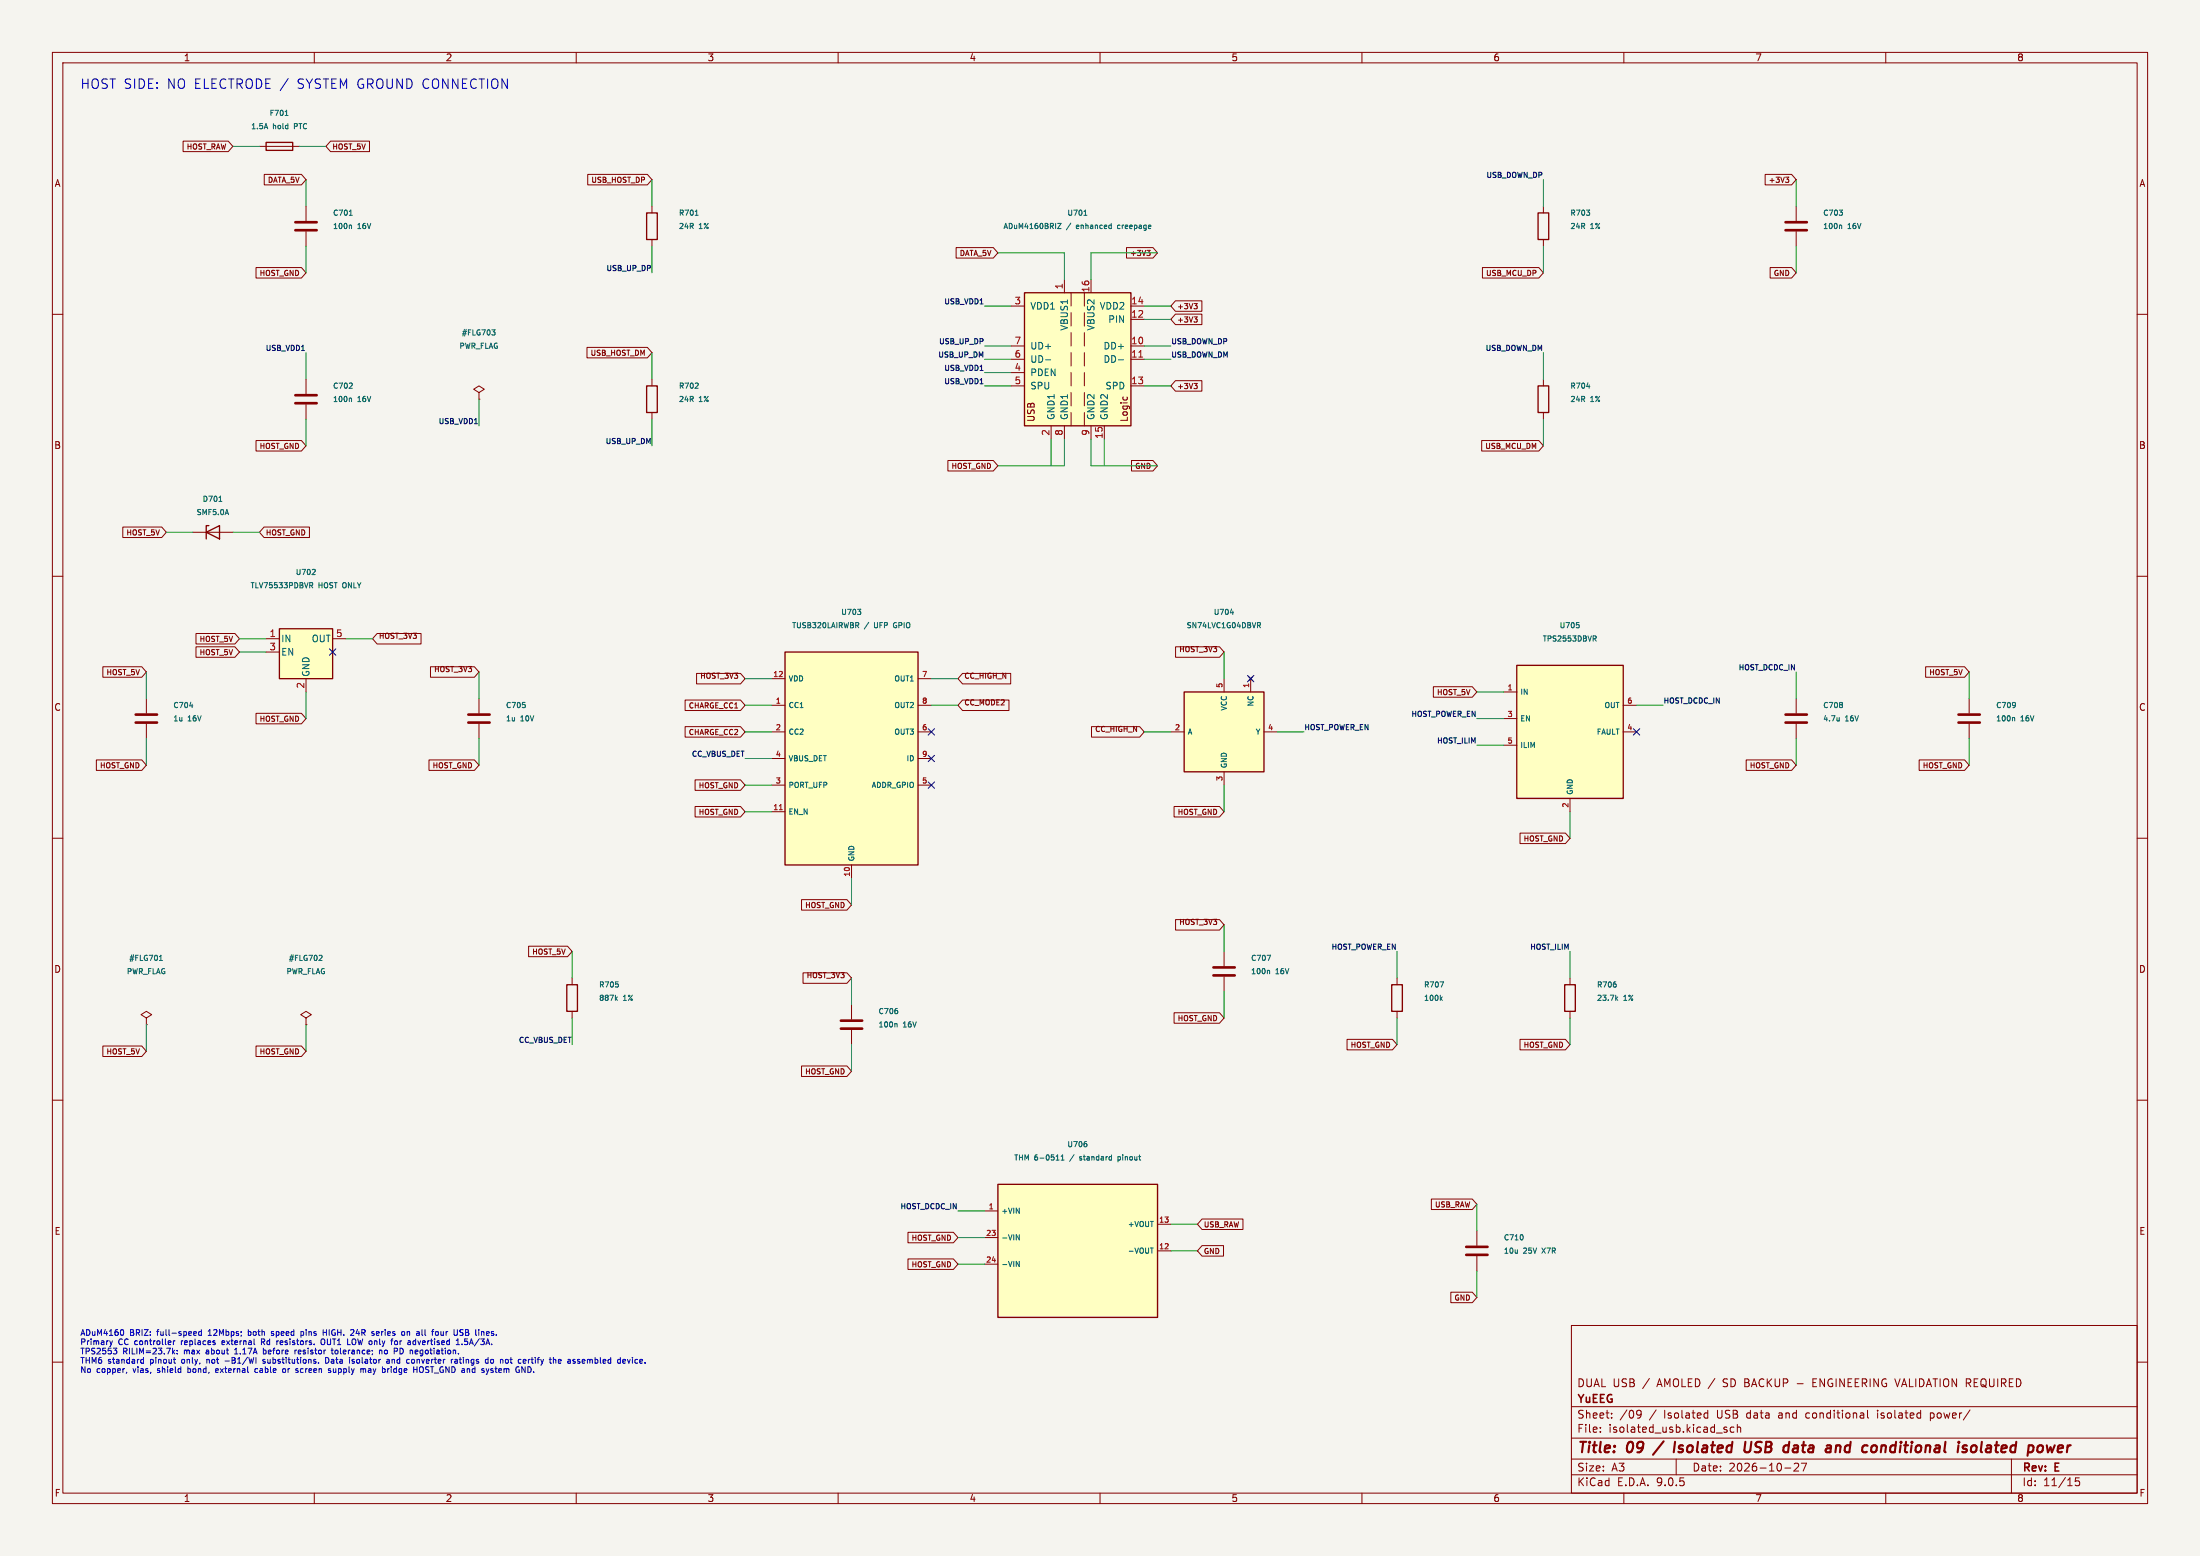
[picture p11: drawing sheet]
<svg xmlns="http://www.w3.org/2000/svg" width="420mm" height="297mm" viewBox="0 0 420 297" stroke-linecap="round" stroke-linejoin="round" font-family="sans-serif">
<path d="M0 0h420v297h-420z" fill="#f5f4ef" stroke="#f5f4ef" stroke-width=".19"/>
<g fill="none" stroke="#840000" stroke-width=".19">
<path d="M10 10h400v277h-400zM12 12h396v273h-396zM60 10v2M110 10v2M160 10v2M210 10v2M260 10v2M310 10v2M360 10v2M49.5 27.9h7.6M10 60h2M58.4 72.4v2.8"/>
<path d="M58.4 77.2v2.8M408 60h2M10 110h2M408 110h2M10 160h2M408 160h2M10 210h2M408 210h2M300 253h108v32h-108zM10 260h2M300 278.5h108M300 274.5h108"/>
<path d="M300 268.5h108M305.5 273.2v.2M305.5 272.5v.1M307.7 270.5v.2M307.7 269.8v.1M312.7 269.2l.5 .1a.99 .99 0 0 1-.3 1.4h-.3M313.3 269.8l-.3 .3h-.3M320 278.5v3M325.6 269.7l.4 .1M326 270.6l-.4 .1M326 269.2v1.5M329.2 272.8l.5 .2v.1v.2l-.5 .1"/>
<path d="M329.2 272.5h.5M331 272.5l-.4-.1-.3 .3 .1 .6h.6M331.7 272.5l.2-.1 .3 .1 .1 .9M331.7 271.9v1.5M342.5 279.4l.6-.1 .2 .1 .1 .3-1 1.1h1M343.1 264.1h1.1M343.9 279.3h1l-.7 1.5M344.8 269.8v.7M346.1 263.9h.5M346.8 263.2h-.7v1.5h.7M356.5 269.2v1.3l.2 .2M358.4 269.2v.1"/>
<path d="M358.4 269.7v1M368.5 270.6l.4 .1M368.5 269.7v1.5M368.9 269.7l-.4 .1M384 278.5v6.5M408 260h2M60 285v2M110 285v2M160 285v2M210 285v2M260 285v2M300 281.5h108"/>
<path d="M310 285v2M340.7 280.2h1.2M360 285v2M396.9 282.1h-.7v.7l.2-.1h.5l.1 .2-.1 .5-.2 .2-.5-.2"/>
</g>
<g fill="none" stroke="#840000" stroke-width=".4">
<path d="M317.6 275.1l-2 2.6M319.8 275.2l-.3 2M320.4 277.1l.2 .1M333.2 275.2l-.2 1.6 .2 .3a.66 .66 0 0 0 .9-.3l.2-1.6M342.3 277.1h.9M343 275.9l-.6 .1M343 276.4l-.6 .1M350.5 276.1a.49 .49 0 0 1 .9 .1l-.2 1M350.5 275.9l-.1 1.3M359.2 275.9l-.2 1.3M359.8 275.9l-.6 .2M376.4 276.1a.52 .52 0 0 1 .6-.2 .52 .52 0 0 1 .4 .4l-.1 .5a.6 .6 0 0 1-.9 .3"/>
<path d="M378.3 275.2l-.2 1.7 .3 .3M392.3 275.9l-.6 1.3-.2-.9-.5 .9"/>
</g>
<path d="M56.4 75.4h4.1M56.4 77h4.1" fill="none" stroke="#840000" stroke-width=".51"/>
<path d="M54.4 22h.6M66.6 74.1h.7M66.8 76l.3 .1v.6M67.2 73.2v.3" fill="none" stroke="#006464" stroke-width=".19"/>
<path d="M50.8 27.2h5.1v1.5h-5.1z" fill="none" stroke="#840000" stroke-width=".25"/>
<path d="M226.1 132.1h15.2v15.2h-15.2z" fill="#ffffc2"/>
<path d="M226.1 132.1h15.2v15.2h-15.2zM265.7 188h2v5h-2zM298.7 188h2v5h-2z" fill="none" stroke="#840000" stroke-width=".25"/>
<g fill="none" stroke="#840000" stroke-width=".19">
<path d="M223.5 139.7h2.6M233.7 129.5v2.6M238.4 129.2l.7 .7M238.8 129.5v2.6M239.1 129.2l-.7 .7M241.3 139.7h2.5M375.9 133.4v2.7M375.9 138.2v2.8M233.7 147.3v2.6M58.4 194.3l1-.6-1-.7-1 .7 1 .6v1.3M58.4 195.6h.1M266.7 186.7v1.3"/>
<path d="M266.7 193v1.3M299.7 186.7v1.3M299.7 193v1.3"/>
</g>
<g fill="none" stroke="#006464" stroke-width=".19">
<path d="M234.9 117h.6M240.1 118.8h.3l.2 .2-.1 .3-.4 .1M240.3 119.4l.3 .4M384.3 136.9l.3 .2v.5M384.7 134.2v.6M384.8 134.5l-.1 .1M61.1 182.3l.3 .1 .1 .2-.6 .7h.6M274.9 187.4h.7l-.4 1M275.1 190.6l.2 .4M275.3 190.3l-.3 .4M308.5 187.9v.4M308.6 190.6l.2 .4"/>
<path d="M308.8 190.3l-.3 .4"/>
</g>
<path d="M373.9 136.4h4.1M373.9 137.9h4.1" fill="none" stroke="#840000" stroke-width=".51"/>
<path d="M149.9 124.5h25.4v40.6h-25.4z" fill="#ffffc2"/>
<path d="M149.9 124.5h25.4v40.6h-25.4z" fill="none" stroke="#840000" stroke-width=".25"/>
<path d="M147.3 129.5h2.6M147.3 134.6h2.6M147.3 139.7h2.6M175.3 129.5h2.5M175.3 134.6h2.5M175.3 139.7h2.5M147.3 144.8h2.6M147.3 149.9h2.6M147.3 154.9h2.6M175.3 144.8h2.5M175.3 149.9h2.5M162.6 165.1v2.5" fill="none" stroke="#840000" stroke-width=".19"/>
<path d="M148.8 154.6h.6" fill="none" stroke="#a90000" stroke-width=".19"/>
<path d="M163.6 119.4l.3 .4M163.7 116.3h.6l-.3 .4M163.9 118.9v.4M164.2 116.7v.5M170.6 119.1v.5" fill="none" stroke="#006464" stroke-width=".19"/>
<path d="M289.6 127h20.3v25.4h-20.3z" fill="#ffffc2"/>
<path d="M123.4 40.6h2.1v5.1h-2.1zM289.6 127h20.3v25.4h-20.3z" fill="none" stroke="#840000" stroke-width=".25"/>
<path d="M124.5 39.4v1.2M124.5 45.7v1.3M287 132.1h2.6M287 137.2h2.6M309.9 134.6h2.5M309.9 139.7h2.5M287 142.2h2.6M299.7 152.4v2.5M281.9 234.9v2.8M281.9 239.8v2.8" fill="none" stroke="#840000" stroke-width=".19"/>
<path d="M132.7 41.1h.6M301 118.8h.4M301.4 119.3v.5M304.1 121.4h.4l.2 .2-.1 .3h-.5M304.4 121.9l.3 .5M290.7 235.9v.6" fill="none" stroke="#006464" stroke-width=".19"/>
<path d="M279.9 238h4.1M279.9 239.5h4.1" fill="none" stroke="#840000" stroke-width=".51"/>
<path d="M53.3 120h10.2v9.5h-10.2z" fill="#ffffc2"/>
<path d="M123.4 73.7h2.1v5h-2.1zM39.4 101.6l2.5-1.3v2.6zM39.9 100.3h-.5v2.6M53.3 120h10.2v9.5h-10.2z" fill="none" stroke="#840000" stroke-width=".25"/>
<g fill="none" stroke="#840000" stroke-width=".19">
<path d="M58.4 39.4v2.8M342.9 39.4v2.8M58.4 44.2v2.8M342.9 44.2v2.8M124.5 72.4v1.3M124.5 78.7v1.3M36.8 101.6h7.6M27.9 133.4v2.7M27.9 138.2v2.8M50.8 121.9h2.5M50.8 124.5h2.5M58.4 129.5v2.6"/>
<path d="M63.5 121.9h2.5M27.9 194.3l1.1-.6-1.1-.7-1 .7 1 .6v1.3M27.9 195.6h.1M162.6 191.8v2.8M162.6 196.6v2.8"/>
</g>
<g fill="none" stroke="#006464" stroke-width=".19">
<path d="M66.7 41.1h.6M66.8 43l.3 .1v.5M351.1 40.1h.6l-.3 .4M351.3 43l.3 .1v.5M351.7 40.6v.4M132.7 74.1h.6M133.2 73.2v.3M41.8 95.7h.6M59.1 111.2h.4l.2 .2-.1 .3h-.5M59.4 111.7l.3 .5M60.1 108.7v.4l-.5 .6h.6M36.2 134.7h.6"/>
<path d="M30.4 183.3h.6M30.5 182.6l.2-.3v1M171 195.4l.3 .1v.5M171.3 193v.4"/>
</g>
<path d="M56.4 42.4h4.1M56.4 43.9h4.1M340.9 42.4h4M340.9 43.9h4M25.9 136.4h4.1M25.9 137.9h4.1M160.5 194.8h4.1M160.5 196.3h4.1" fill="none" stroke="#840000" stroke-width=".51"/>
<path d="M190.5 226.1h30.5v25.4h-30.5z" fill="#ffffc2"/>
<path d="M190.5 226.1h30.5v25.4h-30.5z" fill="none" stroke="#840000" stroke-width=".25"/>
<path d="M188 231.1h2.5M188 236.2h2.5M221 233.7h2.5M221 238.8h2.5M188 241.3h2.5" fill="none" stroke="#840000" stroke-width=".19"/>
<path d="M207.4 218.3v.5M194 235.7l.6 1v-1M201.6 221.4h.6M202.6 221.4h.5M202.6 220.7l.3-.3v1M206.1 221.4h.1M206.1 220.8v.3M213.4 221.4h.3M213.4 220.8v1M213.7 220.8h-.3M219.6 238.2h.6M194 240.8l.6 1v-1" fill="none" stroke="#006464" stroke-width=".19"/>
<path d="M195.6 55.9h20.3v25.4h-20.3z" fill="#ffffc2"/>
<path d="M195.6 55.9h20.3v25.4h-20.3zM293.6 40.6h2.1v5.1h-2.1zM293.6 73.7h2.1v5h-2.1zM108.2 188h2v5h-2z" fill="none" stroke="#840000" stroke-width=".25"/>
<g fill="none" stroke="#840000" stroke-width=".19">
<path d="M35 26.9h8.6l.8 1-.8 1h-8.6zM50.4 33.3h7.1l.9 1-.9 1h-7.1zM63.1 26.9h7.4v2h-7.4l-.9-1zM112.2 33.3h11.4l.9 1-.9 1h-11.4zM294.6 39.4v1.2M337 33.3h5l.9 1-.9 1h-5zM340.9 33.8h.6l-.3 .4 .2 .1 .1 .3-.2 .2h-.3M48.9 51.1h8.6l.9 1-.9 1h-8.6zM182.5 47.3h7.1l.9 1-.9 1h-7.1zM193 58.4h2.6M203.2 53.3v2.6M204.5 55.9v2.5"/>
<path d="M207 55.9v2.5M207 59.7v2.5M208.3 53.3v2.6M215.1 47.3h5l.9 1-.9 1h-5zM215.9 58.4h2.5M218.9 47.8h.7l-.4 .4 .3 .1 .1 .3-.2 .2h-.3M224.4 57.4h5v2h-5l-.9-1zM224.4 60h5v2h-5l-.9-1zM227.9 57.9h.7l-.4 .4M228.4 58.3l.2 .2v.3l-.2 .1M283 51.1h10.8l.8 1-.8 1h-10.8zM294.6 45.7v1.3"/>
<path d="M337.9 51.1h4.1l.9 1-.9 1h-4.1zM91.4 74.9l1.1-.6-1.1-.6-1 .6 1 .6v1.3M91.4 76.2h.1M112.1 66.3h11.5l.9 1-.9 1h-11.5zM193 66h2.6M193 68.6h2.6M193 71.1h2.6M193 73.7h2.6M204.5 63.5v2.5M204.5 67.3v2.6M204.5 71.1v2.6M204.5 74.9v2.6"/>
<path d="M204.5 78.7v2.6M207 63.5v2.5M207 67.3v2.6M207 71.1v2.6M207 74.9v2.6M207 78.7v2.6M214.4 75.8v.1M215.1 75.8l.1 .1M215.9 66h2.5M215.9 68.6h2.5M215.9 73.7h2.5M215.9 61h2.5"/>
<path d="M224.4 72.7h5v2h-5l-.9-1zM227.9 73.2h.7l-.4 .4M227.9 60.5h.7l-.4 .4M228.4 73.6l.2 .2v.2l-.2 .2M228.4 60.9l.2 .2v.2l-.2 .2M294.6 72.4v1.3M294.6 78.7v1.3M48.9 84.1h8.6l.9 1-.9 1h-8.6zM181 87.9h8.6l.9 1-.9 1h-8.6zM200.7 81.3v2.5M203.2 81.3v2.5M208.3 81.3v2.5"/>
<path d="M210.8 81.3v2.5M216 87.9h4.1l.9 1-.9 1h-4.1zM282.9 84.1h10.9l.8 1-.8 1h-10.9zM23.4 100.6h7.5l.8 1-.8 1h-7.5zM50.4 100.6h8.7v2h-8.7l-.9-1zM19.6 127.3h7.5l.8 1-.8 1h-7.5zM37.4 123.5h7.4l.9 1-.9 1h-7.4zM37.4 120.9h7.4l.9 1-.9 1h-7.4zM48.9 136.2h8.6l.9 1-.9 1h-8.6zM72 120.9h8.4v2h-8.4l-.9-1zM82.2 127.3h8.4l.8 1-.8 1h-8.4zM91.4 133.4v2.7"/>
<path d="M91.4 138.2v2.8M130.8 133.6h10.6l.8 1-.8 1h-10.6zM130.8 138.7h10.6l.8 1-.8 1h-10.6zM133 128.5h8.4l.8 1-.8 1h-8.4zM183.8 128.5h9.1v2h-9.1l-.9-1zM183.8 133.6h8.8v2h-8.8l-.9-1zM208.4 138.7h9.2l.8 1-.8 1h-9.2zM224.4 123.5h8.4l.9 1-.9 1h-8.4zM273.6 131.1h7.5l.8 1-.8 1h-7.5zM342.9 133.4v2.7M342.9 138.2v2.8M367.6 127.3h7.4l.9 1-.9 1h-7.4z"/>
<path d="M18.4 145h8.7l.8 1.1-.8 1h-8.7zM81.9 145h8.7l.8 1.1-.8 1h-8.7zM132.7 148.9h8.7l.8 1-.8 1h-8.7zM132.7 153.9h8.7l.8 1-.8 1h-8.7zM224.1 153.9h8.7l.9 1-.9 1h-8.7zM290.2 159h8.6l.9 1-.9 1h-8.6zM333.4 145h8.6l.9 1.1-.9 1h-8.6zM366.4 145h8.6l.9 1.1-.9 1h-8.6zM153 171.7h8.7l.9 1-.9 1h-8.7zM224.4 175.5h8.4l.9 1-.9 1h-8.4zM19.6 199.7h7.5l.8 1-.8 1h-7.5zM48.9 199.7h8.6l.9 1-.9 1h-8.6z"/>
<path d="M100.9 180.6h7.4l.9 1-.9 1h-7.4zM109.2 186.7v1.3M109.2 193v1.3M153.3 185.7h8.4l.9 1-.9 1h-8.4zM224.1 193.3h8.7l.9 1-.9 1h-8.7zM233.7 181.6v2.8M233.7 186.4v2.8M257.2 198.4h8.6l.9 1-.9 1h-8.6zM290.2 198.4h8.6l.9 1-.9 1h-8.6zM153 203.5h8.7l.9 1-.9 1h-8.7zM173.3 235.2h8.7l.9 1-.9 1h-8.7zM229.5 232.7h7.8v2h-7.8l-.9-1z"/>
<path d="M229.5 237.8h4.1v2h-4.1l-.9-1zM273.3 228.9h7.8l.8 1-.8 1h-7.8zM173.3 240.3h8.7l.9 1-.9 1h-8.7zM277 246.6h4.1l.8 1-.8 1.1h-4.1z"/>
</g>
<g fill="none" stroke="#006464" stroke-width=".19">
<path d="M201.9 42.6h.7l-.7 1h.7M206.9 41.1h.6M207.1 40.2l.1-.1v1M213.4 43.1v.4M302.9 40.1h.6l-.4 .4M303.4 40.6v.4M93.9 63h.6l-.3 .3 .3 .1v.4l-.2 .2h-.3M199.6 68.7h1M213.5 68.7h1M302.9 73.8h.6M100.2 134.6v.4M351.1 136.9v.7"/>
<path d="M351.1 137.5l-.1 .1M351.7 134.2v.2M351.7 134.6v.4M117.6 190.6l.3 .4M117.9 190.3l-.4 .4M118 187.9v.4M241.9 182.3h.7l-.5 1M242.1 185.2l.3 .2v.5"/>
</g>
<path d="M217.4 68.2h.7" fill="none" stroke="#a90000" stroke-width=".19"/>
<path d="M89.4 136.4h4.1M89.4 137.9h4.1M340.9 136.4h4M340.9 137.9h4M231.6 184.7h4.1M231.6 186.2h4.1" fill="none" stroke="#840000" stroke-width=".51"/>
<g fill="none" stroke="#009600" stroke-width=".19">
<path d="M44.4 27.9h5.1M57.1 27.9h5.1M58.4 34.3v5.1M124.5 34.3v5.1M294.6 34.3v5.1M342.9 34.3v5.1M58.4 47v5.1M124.5 47v5.1M188 58.4h5M190.5 48.3h12.7v5M218.4 58.4h5.1M221 48.3h-12.7v5"/>
<path d="M294.6 47v5.1M342.9 47v5.1M58.4 67.3v5.1M91.4 76.2v5.1M124.5 67.3v5.1M188 71.1h5M188 73.7h5M188 66h5M188 68.6h5M218.4 73.7h5.1M218.4 61h5.1M218.4 66h5.1"/>
<path d="M218.4 68.6h5.1M294.6 67.3v5.1M58.4 80v5.1M124.5 80v5.1M200.7 83.8v5.1M203.2 83.8v5.1h-12.7M208.3 83.8v5.1h12.7M210.8 83.8v5.1M294.6 80v5.1M31.7 101.6h5.1M44.4 101.6h5.1M27.9 128.3v5.1"/>
<path d="M45.7 121.9h5.1M45.7 124.5h5.1M58.4 132.1v5.1M66 121.9h5.1M91.4 128.3v5.1M142.2 129.5h5.1M142.2 134.6h5.1M142.2 139.7h5.1M177.8 129.5h5.1M177.8 134.6h5.1M218.4 139.7h5.1M233.7 124.5v5"/>
<path d="M243.8 139.7h5.1M281.9 137.2h5.1M281.9 132.1h5.1M312.4 134.6h5.1M342.9 128.3v5.1M375.9 128.3v5.1M27.9 141v5.1M91.4 141v5.1M142.2 149.9h5.1M142.2 144.8h5.1M142.2 154.9h5.1M233.7 149.9v5"/>
<path d="M281.9 142.2h5.1M299.7 154.9v5.1M342.9 141v5.1M375.9 141v5.1M162.6 167.6v5.1M233.7 176.5v5.1M27.9 195.6v5.1M58.4 195.6v5.1M109.2 181.6v5.1M109.2 194.3v5.1M162.6 186.7v5.1M162.6 199.4v5.1"/>
<path d="M233.7 189.2v5.1M266.7 181.6v5.1M266.7 194.3v5.1M299.7 181.6v5.1M299.7 194.3v5.1M182.9 231.1h5.1M182.9 236.2h5.1M223.5 233.7h5.1M223.5 238.8h5.1M281.9 229.9v5M182.9 241.3h5.1M281.9 242.6v5"/>
</g>
<path d="M62.9 123.9l1.2 1.2M64.1 123.9l-1.2 1.2M177.2 139.1l1.2 1.2M178.4 139.1l-1.2 1.2M238.2 128.9l1.2 1.2M239.4 128.9l-1.2 1.2M311.8 139.1l1.2 1.2M313 139.1l-1.2 1.2M177.2 144.2l1.2 1.2M177.2 149.3l1.2 1.2M178.4 144.2l-1.2 1.2M178.4 149.3l-1.2 1.2" fill="none" stroke="#000084" stroke-width=".19"/>
<g fill="none" stroke="#0000c2" stroke-width=".19">
<path d="M20.9 255.9l.3 .8M21.2 256.7l-.3 .3M21.5 255.9l-.3 .8M21.6 257.3h.7l-.4 .5M22.1 257.8l.2 .2v.2l-.2 .2M23.4 253.8a.69 .69 0 0 1 0 1.1M27 259.5h.4M27.4 259.1v1.1M33 258l.4 .4M33.1 255.9v.8M33.4 257.7l-.5 .4M33.8 258.3v.1"/>
<path d="M33.8 257.8v.1M37.1 254.2h.3l.1 .2-.5 .1M37.4 254.8l-.3 .1M38.4 254.2h-.3l-.2 .2 .1 .4h.4M38.4 253.8v1.1M39.5 259.5v.7M39.6 259.5l-.1 .1M39.7 254.9h.7M39.9 254.1h-.2M42.4 256.1v.5l.3 .1M42.9 256.2l-.5 .1M42.9 259.8h.9"/>
<path d="M44.8 258.4h.6M44.9 257.6l-.1 .1M47.4 254.8l.3 .1M47.4 253.8v1.1M47.7 254.2h-.3M48.9 259.1v1.1M49.9 255.6v1.1M50.2 256.1l.3 .6M50.3 258.4h.4M50.3 257.3v1.1M50.3 257.8h.4M50.4 256.1h-.5"/>
<path d="M50.6 259.5h-.3l-.1 .1v.2l.4 .1v.3h-.4M51.8 254.8h.4M52.2 254.2h-.2l-.2 .1v.2l.4 .1M53.5 256.1v.5M54 256.2l-.5 .1M56.3 257.7v.7M56.6 257.7l-.3 .2M57 257.8v.6M57.5 254.2h.3l.2 .2-.1 .4h-.4M57.5 254.2v1.1M57.5 258l-.6 .1M61.7 254.3h.6"/>
<path d="M61.8 255.6l.2 .1v.6a.37 .37 0 0 1-.4 .4 .37 .37 0 0 1-.3-.4v-.4M62.2 259.1v1.1l.5-.2v-.6M62.3 253.8v1.1M63.2 257.7h.4M63.4 257.3v1l.2 .1M64.2 257.7l-.3 .2v.3l.3 .2M67.2 259.7l.5 .3-.2 .2h-.3M67.2 259.5v.1M67.3 255.7l-.1 .6a.37 .37 0 0 0 .5 .4M67.5 255.6h.2M68.2 253.7l-.2 .8h.7M72.3 254.2h-.3l-.1 .1v.5h.4"/>
<path d="M72.4 254.4l-.5 .1M72.4 257.7v.7M72.9 257.9v.5M73.4 257.9v.3l.2 .2M73.8 259.5h.5v.7M74.3 259.7l-.5 .2 .2 .3h.3M74.8 259.5v.7M75.2 259.5l-.4 .1M75.5 255.9l.4 .2-.1 .5-.3 .1M75.9 257.5l-.2-.2h-.4v1.1M76.4 257.3v1.1h.4M77.7 254.3l.4-.1 .1 .7"/>
<path d="M77.7 254.2v.7M78.6 259.6l.3-.1 .2 .2-.1 .5-.4-.1M79 255.9l.4 .1M79.4 256.6l-.4 .1M79.4 255.6v1.1M79.6 257.7l.2 .3-.6 .1M79.7 258.4h-.1M80.6 253.8v.9M81.1 253.8v.9l.2 .2M84.2 254.2v.6h.4M87.1 256.7h.6M87.3 259.7l-.5 .2 .1 .3h.4"/>
<path d="M87.3 259.6v.6M87.8 259.1v.9l.2 .2M88 253.8h.4M88.2 254.4l.2 .2-.2 .3M88.2 256.6v.1M88.9 254.3h.3M89.2 253.8h-.3v1.1h.4M89.3 255.6h-.6v.5l.4-.1 .2 .2M89.3 256.5l-.2 .2-.4-.1M93 254.2l.4 .1M93.3 254.8l-.3 .1M93.4 254.4l-.5 .1"/>
<path d="M93.8 259.5h.2l.2 .2v.3l-.2 .2-.4-.2zM97.4 259.5h.4M97.5 259.1v.9l.3 .2M101.2 259.5l-.3 .2M101.4 259.5h.4M106.6 259.8l.5-.1v-.2h-.4l-.1 .1v.6h.5M111.5 259.5l-.4 .1 .1 .6h.3M111.7 259.7l-.6 .1M119.8 259.5l.2 .7 .3-.7M120.7 259.1v.1M120.7 259.5v.7M24.2 261.9l-.1 .2"/>
<path d="M27 260.2h.4M35.9 260.9v1.1M35.9 261.9l.3 .1M41.6 261.3l-.3-.1-.1 .2v.5h.4M41.7 261.5l-.5 .1M49.2 261.3l-.3-.1-.2 .3 .1 .4h.4M54 261.3l.3-.1 .2 .3v.3l-.2 .2-.4-.2zM57.8 261.2l-.5 .3 .1 .4 .4 .1M60.8 260.1v.1M63 261.6l.2 .2-.2 .2M63 261.2l.1 .1M63.6 261.2l.1 .7h.4"/>
<path d="M69.4 261.3h.4v.7M70.7 261.2l-.4 .1M70.7 261.6l-.4 .1v.2l.4 .1M73 260.9v1.1M74.2 261.2h.1M74.7 260.9v.1M74.7 261.2v.8M80.1 261v.6a.37 .37 0 0 0 .3 .4 .37 .37 0 0 0 .4-.4v-.6M93.9 261.6l.2 .1 .1 .1-.4 .2M93.9 261.2l.2 .1M94.5 261.2h.4M101.3 261l-.5-.1v1.1l.5-.2"/>
</g>
<g font-size="2.8" fill="#840000">
<text x="301" y="277.9">Title:</text>
<text x="310.6" y="277.9">09</text>
<text x="321.2" y="277.9">Isolated</text>
<text x="335.4" y="277.9">USB</text>
<text x="343.8" y="277.9">data</text>
<text x="352.6" y="277.9">and</text>
<text x="360.4" y="277.9">conditional</text>
<text x="379.4" y="277.9">isolated</text>
<text x="393.6" y="277.9">power</text>
</g>
<g font-size="2.5" fill="#0000c2">
<text x="15.2" y="17.2">HOST SIDE:</text>
<text x="31.9" y="17.2">NO ELECTRODE /</text>
<text x="57" y="17.2">SYSTEM GROUND CONNECTION</text>
</g>
<g font-size="2.1" fill="#840000">
<text x="301" y="268.2">YuEEG</text>
<text x="301" y="265">DUAL USB</text>
<text x="313.7" y="265">/</text>
<text x="316.5" y="265">AMOLED /</text>
<text x="329.3" y="265">SD BACKUP</text>
<text x="346.9" y="265">ENGINEERING VALIDATION REQUIRED</text>
<text x="301" y="273.7">File:</text>
<text x="301" y="271">Sheet:</text>
<text x="307.1" y="273.7">isolated_usb.kicad_sch</text>
<text x="309.2" y="271">/09</text>
<text x="314.9" y="271">/</text>
<text x="317.8" y="271">Isolated</text>
<text x="328" y="271">USB</text>
<text x="333.8" y="271">data</text>
<text x="340.1" y="271">and</text>
<text x="345.4" y="271">conditional</text>
<text x="359.2" y="271">isolated</text>
<text x="369.5" y="271">power/</text>
<text x="301" y="281.1">Size:</text>
<text x="307.6" y="281.1">A3</text>
<text x="323" y="281.1">Date:</text>
<text x="330" y="281.1">2026-10-27</text>
<text x="386" y="281.3">Rev:</text>
<text x="392.4" y="281.3">E</text>
<text x="301" y="283.9">KiCad</text>
<text x="308.7" y="283.9">E.D.A.</text>
<text x="316.3" y="283.9">9.0.5</text>
<text x="386" y="283.9">Id:</text>
<text x="390.1" y="283.9">11/15</text>
</g>
<g font-size="1.8" fill="#840000">
<text x="35" y="11.9">1</text>
<text x="85" y="11.9">2</text>
<text x="135" y="11.9">3</text>
<text x="185" y="11.9">4</text>
<text x="235" y="11.9">5</text>
<text x="285" y="11.9">6</text>
<text x="335" y="11.9">7</text>
<text x="385" y="11.9">8</text>
<text x="10.3" y="35.9">A</text>
<text x="408.3" y="35.9">A</text>
<text x="197.7" y="80.6" transform="rotate(-90 197.7 80.6)">USB</text>
<text x="215.5" y="80.6" transform="rotate(-90 215.5 80.6)">Logic</text>
<text x="10.3" y="85.9">B</text>
<text x="408.2" y="85.9">B</text>
<text x="10.3" y="135.9">C</text>
<text x="408.2" y="135.9">C</text>
<text x="10.3" y="185.9">D</text>
<text x="408.2" y="185.9">D</text>
<text x="10.3" y="235.9">E</text>
<text x="408.3" y="235.9">E</text>
<text x="10.3" y="285.9">F</text>
<text x="35" y="286.9">1</text>
<text x="85" y="286.9">2</text>
<text x="135" y="286.9">3</text>
<text x="185" y="286.9">4</text>
<text x="235" y="286.9">5</text>
<text x="285" y="286.9">6</text>
<text x="335" y="286.9">7</text>
<text x="385" y="286.9">8</text>
<text x="408.3" y="285.9">F</text>
</g>
<g font-size="1.8" fill="#a90000">
<text x="193.6" y="58.2">3</text>
<text x="202.9" y="55.3" transform="rotate(-90 202.9 55.3)">1</text>
<text x="208" y="55.9" transform="rotate(-90 208 55.9)">16</text>
<text x="215.9" y="58.2">14</text>
<text x="193.6" y="65.8">7</text>
<text x="215.9" y="60.7">12</text>
<text x="215.9" y="65.8">10</text>
<text x="193.6" y="68.3">6</text>
<text x="193.6" y="70.9">4</text>
<text x="215.9" y="68.3">11</text>
<text x="193.6" y="73.4">5</text>
<text x="215.9" y="73.4">13</text>
<text x="200.4" y="83.3" transform="rotate(-90 200.4 83.3)">2</text>
<text x="202.9" y="83.3" transform="rotate(-90 202.9 83.3)">8</text>
<text x="208" y="83.3" transform="rotate(-90 208 83.3)">9</text>
<text x="210.6" y="83.9" transform="rotate(-90 210.6 83.9)">15</text>
<text x="51.4" y="121.7">1</text>
<text x="51.4" y="124.2">3</text>
<text x="64.1" y="121.7">5</text>
<text x="58.2" y="131.5" transform="rotate(-90 58.2 131.5)">2</text>
</g>
<g font-size="1.8" fill="#006464">
<text x="196.6" y="59.3">VDD1</text>
<text x="209.8" y="59.3">VDD2</text>
<text x="204.1" y="63.2" transform="rotate(-90 204.1 63.2)">VBUS1</text>
<text x="209.1" y="63.2" transform="rotate(-90 209.1 63.2)">VBUS2</text>
<text x="211.5" y="61.8">PIN</text>
<text x="196.6" y="66.9">UD+</text>
<text x="196.6" y="69.4">UD-</text>
<text x="196.6" y="72">PDEN</text>
<text x="210.6" y="66.9">DD+</text>
<text x="210.6" y="69.4">DD-</text>
<text x="196.6" y="74.5">SPU</text>
<text x="210.9" y="74.5">SPD</text>
<text x="201.5" y="80.3" transform="rotate(-90 201.5 80.3)">GND1</text>
<text x="204.1" y="80.3" transform="rotate(-90 204.1 80.3)">GND1</text>
<text x="209.1" y="80.3" transform="rotate(-90 209.1 80.3)">GND2</text>
<text x="211.7" y="80.3" transform="rotate(-90 211.7 80.3)">GND2</text>
<text x="53.6" y="122.8">IN</text>
<text x="53.6" y="125.3">EN</text>
<text x="59.4" y="122.8">OUT</text>
<text x="59.3" y="129.3" transform="rotate(-90 59.3 129.3)">GND</text>
</g>
<g font-size="1.5" fill="#0000c2">
<text x="15.2" y="255.3">ADuM4160</text>
<text x="15.2" y="257.1">Primary</text>
<text x="22.6" y="257.1">CC controller</text>
<text x="24.8" y="255.3">BRIZ:</text>
<text x="30.2" y="255.3">full-speed</text>
<text x="35" y="257.1">replaces</text>
<text x="40.2" y="255.3">12Mbps;</text>
<text x="43" y="257.1">external</text>
<text x="48" y="255.3">both</text>
<text x="50.7" y="257.1">Rd</text>
<text x="52.7" y="255.3">speed</text>
<text x="53.9" y="257.1">resistors.</text>
<text x="58.5" y="255.3">pins</text>
<text x="62.6" y="257.1">OUT1</text>
<text x="63" y="255.3">HIGH.</text>
<text x="67.9" y="257.1">LOW only</text>
<text x="68.5" y="255.3">24R</text>
<text x="72.8" y="255.3">series</text>
<text x="76.8" y="257.1">for</text>
<text x="78.7" y="255.3">on</text>
<text x="80.1" y="257.1">advertised</text>
<text x="81.8" y="255.3">all</text>
<text x="85" y="255.3">four</text>
<text x="89.4" y="255.3">USB</text>
<text x="89.6" y="257.1">1.5A/3A.</text>
<text x="93.8" y="255.3">lines.</text>
<text x="15.2" y="258.8">TPS2553</text>
<text x="15.2" y="260.6">THM6</text>
<text x="15.2" y="262.4">No</text>
<text x="18.5" y="262.4">copper,</text>
<text x="20.6" y="260.6">standard</text>
<text x="23.5" y="258.8">RILIM=23.7k:</text>
<text x="25.6" y="262.4">vias,</text>
<text x="28.9" y="260.6">pinout</text>
<text x="30.5" y="262.4">shield</text>
<text x="35.1" y="260.6">only,</text>
<text x="35.3" y="258.8">max</text>
<text x="36.5" y="262.4">bond,</text>
<text x="39.7" y="258.8">about</text>
<text x="40.1" y="260.6">not</text>
<text x="42" y="262.4">external</text>
<text x="43.8" y="260.6">-B1/WI</text>
<text x="45.4" y="258.8">1.17A</text>
<text x="49.8" y="262.4">cable</text>
<text x="51.1" y="258.8">before</text>
<text x="51.3" y="260.6">substitutions.</text>
<text x="55.3" y="262.4">or</text>
<text x="57.4" y="258.8">resistor</text>
<text x="58" y="262.4">screen</text>
<text x="63.5" y="260.6">Data</text>
<text x="64.5" y="262.4">supply</text>
<text x="64.7" y="258.8">tolerance;</text>
<text x="68.3" y="260.6">isolator</text>
<text x="70.9" y="262.4">may</text>
<text x="74" y="258.8">no</text>
<text x="75.3" y="262.4">bridge</text>
<text x="75.6" y="260.6">and</text>
<text x="77" y="258.8">PD</text>
<text x="79.7" y="260.6">converter</text>
<text x="80.3" y="258.8">negotiation.</text>
<text x="81.5" y="262.4">HOST_GND and</text>
<text x="88.4" y="260.6">ratings</text>
<text x="95" y="262.4">system</text>
<text x="95.2" y="260.6">do</text>
<text x="98.3" y="260.6">not</text>
<text x="101.7" y="262.4">GND.</text>
<text x="102" y="260.6">certify</text>
<text x="108.2" y="260.6">the</text>
<text x="111.9" y="260.6">assembled</text>
<text x="121.6" y="260.6">device.</text>
</g>
<g font-size="1.4" fill="#006464">
<text x="51.4" y="22.3">F701</text>
<text x="47.8" y="24.9">1.5A</text>
<text x="52.1" y="24.9">hold</text>
<text x="56.3" y="24.9">PTC</text>
<text x="63.5" y="41.4">C701</text>
<text x="129.5" y="41.4">R701</text>
<text x="203.7" y="41.4">U701</text>
<text x="299.7" y="41.4">R703</text>
<text x="347.9" y="41.4">C703</text>
<text x="63.5" y="43.9">100n</text>
<text x="68.2" y="43.9">16V</text>
<text x="129.5" y="43.9">24R</text>
<text x="133.4" y="43.9">1%</text>
<text x="191.4" y="43.9">ADuM4160BRIZ</text>
<text x="203.6" y="43.9">/</text>
<text x="205.7" y="43.9">enhanced</text>
<text x="213.8" y="43.9">creepage</text>
<text x="299.7" y="43.9">24R</text>
<text x="303.6" y="43.9">1%</text>
<text x="347.9" y="43.9">100n</text>
<text x="352.7" y="43.9">16V</text>
<text x="88" y="64.2">#FLG703</text>
<text x="87.6" y="66.8">PWR_FLAG</text>
<text x="63.5" y="74.4">C702</text>
<text x="63.5" y="76.9">100n</text>
<text x="68.2" y="76.9">16V</text>
<text x="129.5" y="74.4">R702</text>
<text x="129.5" y="76.9">24R</text>
<text x="133.4" y="76.9">1%</text>
<text x="299.7" y="74.4">R704</text>
<text x="299.7" y="76.9">24R</text>
<text x="303.6" y="76.9">1%</text>
<text x="38.6" y="96">D701</text>
<text x="37.4" y="98.5">SMF5.0A</text>
<text x="47.7" y="112.5">TLV75533PDBVR</text>
<text x="56.3" y="109.9">U702</text>
<text x="60.8" y="112.5">HOST ONLY</text>
<text x="160.5" y="117.6">U703</text>
<text x="231.6" y="117.6">U704</text>
<text x="151.1" y="120.1">TUSB320LAIRWBR</text>
<text x="165" y="120.1">/</text>
<text x="167.1" y="120.1">UFP</text>
<text x="171" y="120.1">GPIO</text>
<text x="226.4" y="120.1">SN74LVC1G04DBVR</text>
<text x="294.4" y="122.6">TPS2553DBVR</text>
<text x="297.6" y="120.1">U705</text>
<text x="150.5" y="130.3">VDD</text>
<text x="170.6" y="130.3">OUT1</text>
<text x="33" y="135.3">C704</text>
<text x="33" y="137.9">1u</text>
<text x="35.9" y="137.9">16V</text>
<text x="96.5" y="135.3">C705</text>
<text x="96.5" y="137.9">1u</text>
<text x="99.4" y="137.9">10V</text>
<text x="150.5" y="135.3">CC1</text>
<text x="170.6" y="135.3">OUT2</text>
<text x="234.4" y="135.8" transform="rotate(-90 234.4 135.8)">VCC</text>
<text x="239.5" y="135" transform="rotate(-90 239.5 135)">NC</text>
<text x="290.2" y="132.8">IN</text>
<text x="290.2" y="137.9">EN</text>
<text x="306.2" y="135.3">OUT</text>
<text x="347.9" y="135.3">C708</text>
<text x="347.9" y="137.9">4.7u</text>
<text x="352.2" y="137.9">16V</text>
<text x="381" y="135.3">C709</text>
<text x="381" y="137.9">100n</text>
<text x="385.7" y="137.9">16V</text>
<text x="150.5" y="140.4">CC2</text>
<text x="170.6" y="140.4">OUT3</text>
<text x="226.7" y="140.4">A</text>
<text x="239.6" y="140.4">Y</text>
<text x="290.2" y="143">ILIM</text>
<text x="304.7" y="140.4">FAULT</text>
<text x="150.5" y="145.5">VBUS_DET</text>
<text x="172.9" y="145.5">ID</text>
<text x="234.4" y="146.7" transform="rotate(-90 234.4 146.7)">GND</text>
<text x="150.5" y="150.6">PORT_UFP</text>
<text x="150.5" y="155.7">EN_N</text>
<text x="166.3" y="150.6">ADDR_GPIO</text>
<text x="300.4" y="151.8" transform="rotate(-90 300.4 151.8)">GND</text>
<text x="163.3" y="164.5" transform="rotate(-90 163.3 164.5)">GND</text>
<text x="24.5" y="183.6">#FLG701</text>
<text x="55" y="183.6">#FLG702</text>
<text x="238.7" y="183.6">C707</text>
<text x="24.1" y="186.1">PWR_FLAG</text>
<text x="54.6" y="186.1">PWR_FLAG</text>
<text x="114.3" y="191.2">887k</text>
<text x="114.3" y="188.7">R705</text>
<text x="118.9" y="191.2">1%</text>
<text x="238.7" y="186.1">100n</text>
<text x="243.5" y="186.1">16V</text>
<text x="271.7" y="191.2">100k</text>
<text x="271.7" y="188.7">R707</text>
<text x="304.8" y="191.2">23.7k</text>
<text x="304.8" y="188.7">R706</text>
<text x="309.9" y="191.2">1%</text>
<text x="167.6" y="193.8">C706</text>
<text x="167.6" y="196.3">100n</text>
<text x="172.4" y="196.3">16V</text>
<text x="193.5" y="221.7">THM 6-0511</text>
<text x="203.7" y="219.2">U706</text>
<text x="204.5" y="221.7">/</text>
<text x="206.5" y="221.7">standard</text>
<text x="214.1" y="221.7">pinout</text>
<text x="191.1" y="231.9">+VIN</text>
<text x="191.1" y="236.9">-VIN</text>
<text x="215.2" y="234.4">+VOUT</text>
<text x="215.2" y="239.5">-VOUT</text>
<text x="287" y="239.5">10u</text>
<text x="287" y="236.9">C710</text>
<text x="290.8" y="239.5">25V</text>
<text x="294.6" y="239.5">X7R</text>
<text x="191.1" y="242">-VIN</text>
</g>
<g font-size="1.4" fill="#840000">
<text x="35.5" y="28.7">HOST_RAW</text>
<text x="63.4" y="28.7">HOST_5V</text>
<text x="51" y="35.1">DATA_5V</text>
<text x="112.7" y="35.1">USB_HOST_DP</text>
<text x="337.5" y="35.1">+3V3</text>
<text x="49.4" y="52.9">HOST_GND</text>
<text x="183.1" y="49.1">DATA_5V</text>
<text x="215.6" y="49.1">+3V3</text>
<text x="283.5" y="52.9">USB_MCU_DP</text>
<text x="338.5" y="52.9">GND</text>
<text x="224.6" y="59.2">+3V3</text>
<text x="224.6" y="61.8">+3V3</text>
<text x="112.6" y="68.1">USB_HOST_DM</text>
<text x="224.6" y="74.5">+3V3</text>
<text x="49.4" y="85.9">HOST_GND</text>
<text x="181.5" y="89.7">HOST_GND</text>
<text x="216.6" y="89.7">GND</text>
<text x="283.4" y="85.9">USB_MCU_DM</text>
<text x="24" y="102.4">HOST_5V</text>
<text x="50.7" y="102.4">HOST_GND</text>
<text x="38" y="125.3">HOST_5V</text>
<text x="38" y="122.7">HOST_5V</text>
<text x="72.2" y="122">HOST_3V3</text>
<text x="225" y="124.5">HOST_3V3</text>
<text x="20.2" y="129.1">HOST_5V</text>
<text x="82.7" y="128.3">HOST_3V3</text>
<text x="133.5" y="129.6">HOST_3V3</text>
<text x="184" y="129.6">CC_HIGH_N</text>
<text x="368.2" y="129.1">HOST_5V</text>
<text x="49.4" y="138">HOST_GND</text>
<text x="131.3" y="135.4">CHARGE_CC1</text>
<text x="184" y="134.7">CC_MODE2</text>
<text x="274.2" y="132.9">HOST_5V</text>
<text x="131.3" y="140.5">CHARGE_CC2</text>
<text x="208.9" y="139.8">CC_HIGH_N</text>
<text x="18.9" y="146.9">HOST_GND</text>
<text x="82.4" y="146.9">HOST_GND</text>
<text x="333.9" y="146.9">HOST_GND</text>
<text x="366.9" y="146.9">HOST_GND</text>
<text x="133.2" y="150.7">HOST_GND</text>
<text x="133.2" y="155.7">HOST_GND</text>
<text x="224.7" y="155.7">HOST_GND</text>
<text x="290.7" y="160.8">HOST_GND</text>
<text x="153.6" y="173.5">HOST_GND</text>
<text x="225" y="176.6">HOST_3V3</text>
<text x="101.5" y="182.4">HOST_5V</text>
<text x="153.8" y="186.8">HOST_3V3</text>
<text x="224.7" y="195.1">HOST_GND</text>
<text x="20.2" y="201.5">HOST_5V</text>
<text x="49.4" y="201.5">HOST_GND</text>
<text x="257.7" y="200.2">HOST_GND</text>
<text x="290.7" y="200.2">HOST_GND</text>
<text x="153.6" y="205.3">HOST_GND</text>
<text x="273.8" y="230.7">USB_RAW</text>
<text x="173.9" y="237">HOST_GND</text>
<text x="229.7" y="234.5">USB_RAW</text>
<text x="229.7" y="239.6">GND</text>
<text x="173.9" y="242.1">HOST_GND</text>
<text x="277.5" y="248.4">GND</text>
</g>
<g font-size="1.4" fill="#0f0f0f">
<text x="283.6" y="34">USB_DOWN_DP</text>
<text x="115.6" y="51.8">USB_UP_DP</text>
<text x="180.1" y="58.1">USB_VDD1</text>
<text x="179.1" y="65.8">USB_UP_DP</text>
<text x="223.5" y="65.8">USB_DOWN_DP</text>
<text x="50.6" y="67">USB_VDD1</text>
<text x="179" y="68.3">USB_UP_DM</text>
<text x="180.1" y="70.8">USB_VDD1</text>
<text x="223.5" y="68.3">USB_DOWN_DM</text>
<text x="283.5" y="67">USB_DOWN_DM</text>
<text x="180.1" y="73.4">USB_VDD1</text>
<text x="83.6" y="81">USB_VDD1</text>
<text x="115.5" y="84.8">USB_UP_DM</text>
<text x="331.8" y="128">HOST_DCDC_IN</text>
<text x="269.3" y="136.9">HOST_POWER_EN</text>
<text x="317.5" y="134.3">HOST_DCDC_IN</text>
<text x="248.9" y="139.4">HOST_POWER_EN</text>
<text x="274.2" y="142">HOST_ILIM</text>
<text x="131.9" y="144.5">CC_VBUS_DET</text>
<text x="254.1" y="181.3">HOST_POWER_EN</text>
<text x="292" y="181.3">HOST_ILIM</text>
<text x="98.9" y="199.1">CC_VBUS_DET</text>
<text x="171.8" y="230.9">HOST_DCDC_IN</text>
</g>
<g font-size="1.4" fill="#a90000">
<text x="147.5" y="129.3">12</text>
<text x="175.9" y="129.3">7</text>
<text x="233.4" y="131.4" transform="rotate(-90 233.4 131.4)">5</text>
<text x="238.5" y="131.4" transform="rotate(-90 238.5 131.4)">1</text>
<text x="287.7" y="131.8">1</text>
<text x="148" y="134.4">1</text>
<text x="175.9" y="134.4">8</text>
<text x="287.7" y="136.9">3</text>
<text x="310.5" y="134.4">6</text>
<text x="148" y="139.4">2</text>
<text x="175.9" y="139.4">6</text>
<text x="224.2" y="139.4">2</text>
<text x="242" y="139.4">4</text>
<text x="287.7" y="142">5</text>
<text x="310.5" y="139.4">4</text>
<text x="148" y="144.5">4</text>
<text x="148" y="149.6">3</text>
<text x="175.9" y="144.5">9</text>
<text x="175.9" y="149.6">5</text>
<text x="233.4" y="149.2" transform="rotate(-90 233.4 149.2)">3</text>
<text x="147.5" y="154.7">11</text>
<text x="299.5" y="154.3" transform="rotate(-90 299.5 154.3)">2</text>
<text x="162.3" y="167.5" transform="rotate(-90 162.3 167.5)">10</text>
<text x="188.6" y="230.9">1</text>
<text x="221.2" y="233.4">13</text>
<text x="188.1" y="236">23</text>
<text x="221.2" y="238.5">12</text>
<text x="188.1" y="241">24</text>
</g>
</svg>
